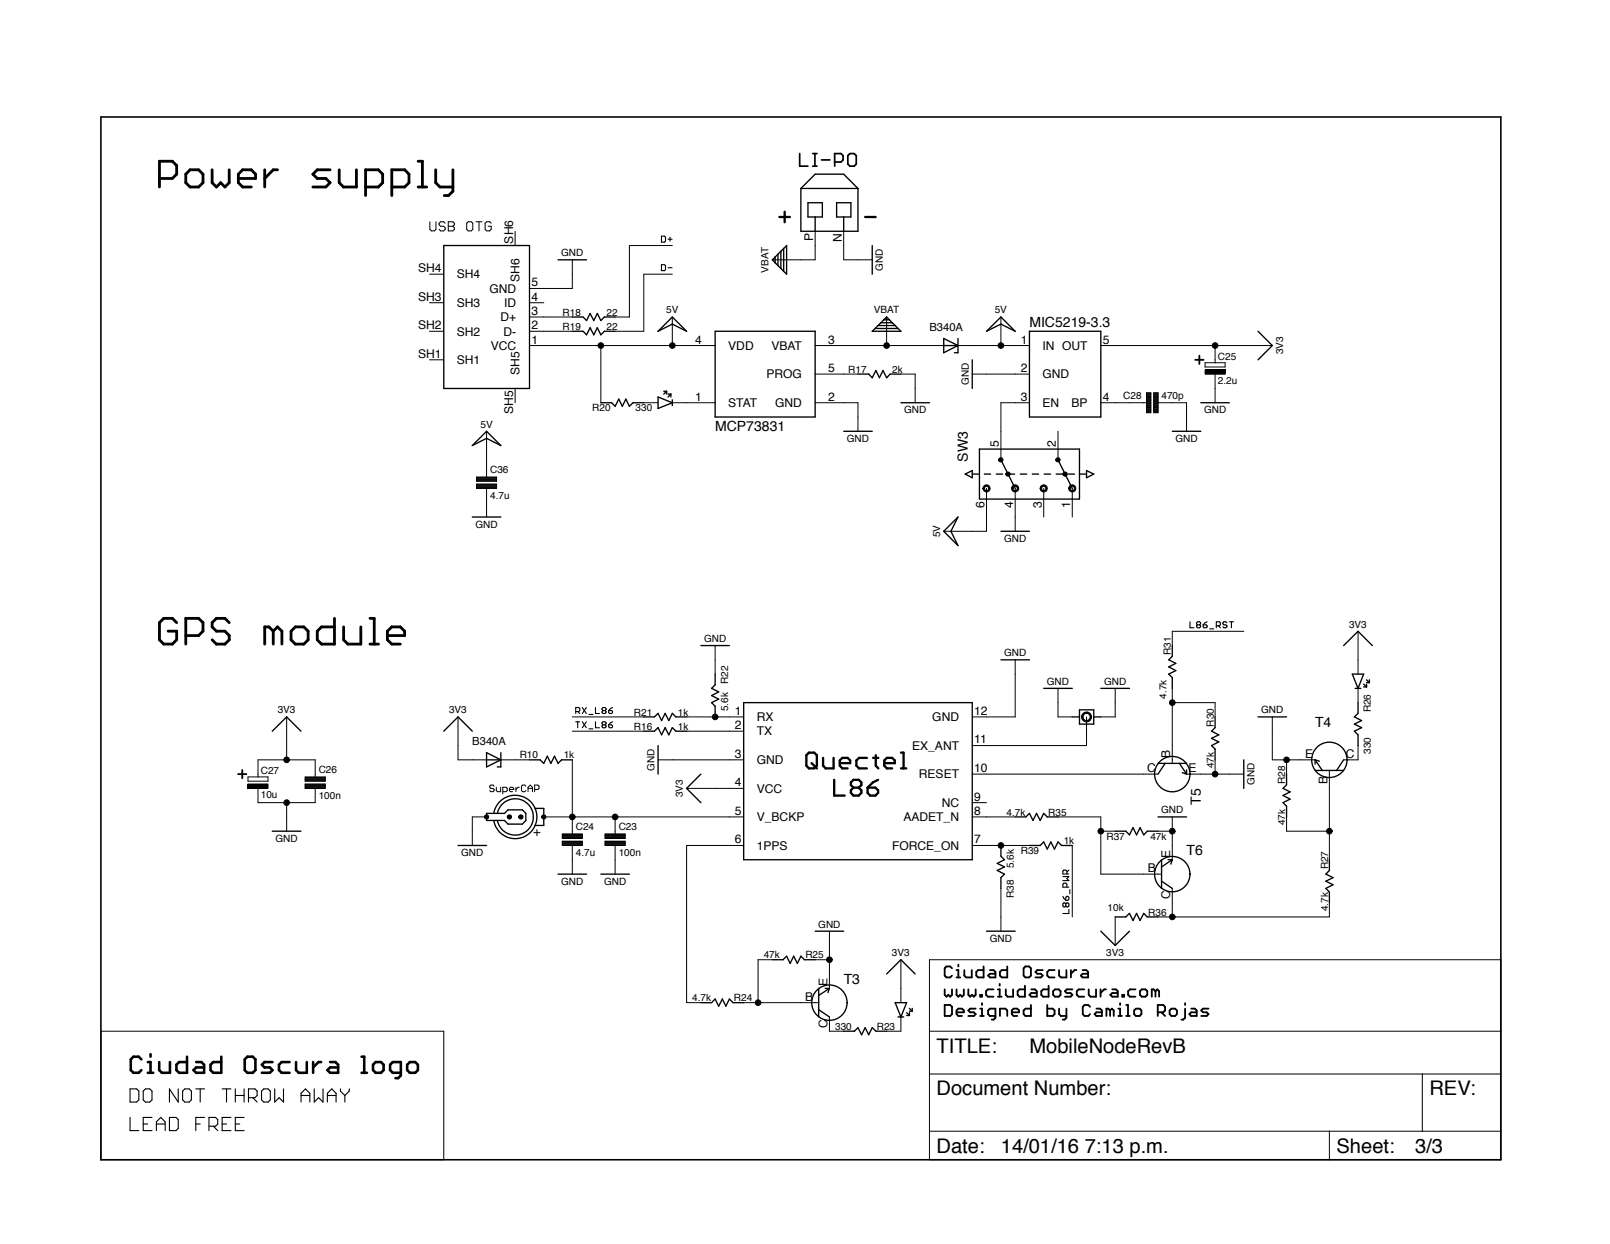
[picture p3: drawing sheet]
<svg xmlns="http://www.w3.org/2000/svg" width="279mm" height="216mm" viewBox="0 0 279 216" stroke-linecap="round" stroke-linejoin="round" font-family="sans-serif">
<g fill="none" stroke="#000" stroke-width=".19">
<path d="M114.8 41h.5l.2 .2v.7l-.2 .1h-.5zM114.8 45.9h.5l.2 .2v.7l-.2 .2h-.5zM115.9 46.5h.7M115.9 41.5h.7M116.3 41.2v.7M206.5 107.9v1.1h.7M207.8 108.4l-.1 .2 .1 .4h.4l.1-.2-.1-.4M207.8 108.4l-.1-.1 .1-.4h.4l.1 .2-.1 .3M207.8 108.4h.4M208.8 108.4h.5l.2 .4-.2 .2h-.3l-.2-.2zM209.5 107.9l-.7 .5M209.9 109.1h.7"/>
<path d="M211.1 108.6h.5l.2-.2v-.3l-.2-.2h-.5v1.1M211.4 108.6l.4 .4M212.9 108.1l-.2-.2h-.3l-.2 .2 .2 .3h.3l.2 .2-.2 .4h-.3l-.2-.2M213.4 107.9h.7M213.7 107.9v1.1M99.9 125.3h.7M99.9 123.5h.5l.2-.2v-.3l-.2-.2h-.5v1M100.3 125.3v1M100.3 123.5l.3 .3M101.1 125.3l.7 1M101.1 122.8l.7 1M101.8 125.3l-.7 1"/>
<path d="M101.8 122.8l-.7 1M102.2 126.5h.7M102.2 124h.7M103.3 122.8v1h.7M103.3 125.3v1h.7M104.7 125.8l-.2-.2 .2-.3h.3l.2 .1-.2 .4M104.7 125.8l-.2 .2 .2 .3h.3l.2-.2-.2-.3M104.7 123.3l-.2-.2 .2-.3h.3l.2 .2-.2 .3M104.7 123.3l-.2 .2 .2 .3h.3l.2-.1-.2-.4M104.7 125.8h.3M104.7 123.3h.3M105.6 125.8h.5l.2 .3-.2 .2h-.3l-.2-.2z"/>
<path d="M105.6 123.3h.5l.2 .4-.2 .1h-.3l-.2-.1zM106.3 125.3l-.7 .5M106.3 122.8l-.7 .5M184.5 155.6l.5 .7M184.5 152.1h1l-.3 .4 .3 .3h-1M185 155.7l.3-.1 .2 .1v.4l-.2 .2h-.3zM185 156.9l.2-.2 .3 .2v.3l-.2 .2-.3-.2M185 156.9l-.2-.2-.3 .2v.3l.1 .2 .4-.2M185 156.9v.3M185.2 151.7v-.5l-.2-.2h-.4l-.1 .2v.5h1M185.2 154v-.5l-.2-.2h-.4l-.1 .2v.5h1M185.5 157.8v.7h-1"/>
<path d="M185.5 151l-.3 .3M185.7 154.4v.7M22.6 189h1.1l.4 .4v1.5l-.4 .4h-1.1zM22.6 193.9v2.3h1.5M24.9 195.1h.7M25.2 189h.8l.4 .4v1.5l-.4 .4h-.8l-.3-.4v-1.5zM26.4 193.9h-1.5v2.3h1.5M27.1 196.2v-1.5l.8-.8 .8 .8v1.5M27.1 195.1h1.6M29.4 193.9h1.1l.4 .4v1.5l-.4 .4h-1.1zM30.9 189v2.3l-1.5-2.3v2.3M32.1 189h.7l.4 .4v1.5l-.4 .4h-.7l-.4-.4v-1.5z"/>
<path d="M34 189h1.5M34 195.1h.7M34.7 189v2.3M35.5 193.9h-1.5v2.3M36.3 195.5h1.1l.4-.4v-.8l-.4-.4h-1.1v2.3M37 195.5l.8 .7M38.5 189h1.6M38.5 195.1h.8M39.3 189v2.3M40.1 193.9h-1.6v2.3h1.6M40.8 189v2.3M40.8 190.1h1.6"/>
<path d="M40.8 195.1h.8M42.4 193.9h-1.6v2.3h1.6M42.4 189v2.3M43.1 190.5h1.1l.4-.4v-.7l-.4-.4h-1.1v2.3M43.9 190.5l.7 .8M45.8 189h.7l.4 .4v1.5l-.4 .4h-.7l-.4-.4v-1.5zM47.7 189v2.3l.7-.8 .8 .8v-2.3M52.2 190.1h1.6M52.2 191.3v-1.6l.8-.7 .8 .7v1.6M54.5 189v2.3l.8-.8 .8 .8v-2.3M56.8 190.1h1.5M56.8 191.3v-1.6l.8-.7 .7 .7v1.6"/>
<path d="M59.1 189v.4l.7 .7M59.8 190.1v1.2M60.6 189v.4l-.8 .7"/>
</g>
<g fill="none" stroke="#000" stroke-width=".49">
<path d="M27.7 31h2.2l.8-.8v-1.5l-.8-.7h-2.2v4.5M33 29.5h1.5l.7 .7v1.5l-.7 .8h-1.5l-.8-.8v-1.5zM36.8 29.5v2.2l.8 .8 .7-.8 .7 .8 .8-.8v-2.2M41.4 31h2.9v-.8l-.7-.7h-1.5l-.7 .7v1.5l.7 .8h1.5M45.9 29.5v3M48.2 29.5h-.8l-1.5 1.5M57.3 29.5h-2.2l-.8 .7 .8 .8h1.4l.8 .7-.8 .8h-2.2M58.9 29.5v2.2l.7 .8h2.3v-3M63.4 32.5h2.3l.7-.8v-1.5l-.7-.7h-2.3v4.4M68 32.5h2.2l.8-.8v-1.5l-.8-.7h-2.2v4.4M72.6 28h.7v4.5M72.6 32.5h1.4"/>
<path d="M75.6 29.5v2.2l.8 .8h2.2M78.6 29.5v3.7l-.8 .7h-.7M30.7 108.1l-.8-.8h-1.5l-.7 .8v2.9l.7 .8h1.5l.8-.8v-1.5h-1.5M32.2 110.3h2.3l.7-.8v-1.4l-.7-.8h-2.3v4.5M39.8 108.1l-.8-.8h-1.4l-.8 .8v.7l.8 .7h1.4l.8 .8v.7l-.8 .8h-1.4l-.8-.8M47.4 109.5l-.7-.7h-.8v3M47.4 109.5v2.3M47.4 109.5l.8-.7 .7 .7v2.3M51.2 108.8h1.5l.8 .7v1.5l-.8 .8h-1.5l-.7-.8v-1.5zM58 107.3v4.5h-2.2l-.7-.8v-1.5l.7-.7h2.2M59.6 108.8v2.2l.8 .8h2.2v-3M64.2 107.3h.7v4.5"/>
<path d="M64.2 111.8h1.5M67.2 110.3h3v-.8l-.7-.7h-1.5l-.8 .7v1.5l.8 .8h1.5"/>
</g>
<g fill="none" stroke="#000" stroke-width=".32">
<path d="M207.4 62.4h1.5M208.1 61.7v1.5M41.3 134.4h1.5M42 133.6v1.5M163.9 171.7v1l.4 .3 .3-.3 .3 .3 .3-.3v-1M163.9 174.4h1l.3 .3v1.3l-.3 .3h-1zM165.2 168l-.3-.3h-.6l-.4 .3v1.3l.4 .3h.6l.3-.3M166 169.6h.6M166 168.4h.3v1.2M166 171.7v1l.3 .3 .3-.3 .3 .3 .4-.3v-1M166 175.7h1.3v-.3l-.4-.3h-.6l-.3 .3v.6l.3 .3h.6M166.3 167.4v.3"/>
<path d="M167.3 168.4v.9l.4 .3h.9v-1.2M168 171.7v1l.4 .3 .3-.3 .3 .3 .3-.3v-1M169.3 175.1h-.9l-.4 .3 .4 .3h.6l.3 .3-.3 .3h-1M170.1 172.7h.3v.3h-.3zM170.1 175.1h.3v1.2M170.1 176.3h.6M170.4 174.1v.3M170.7 167.7v1.9h-1l-.3-.3v-.6l.3-.3h1M171.8 168.4h.6l.3 .3v.9h-.9l-.3-.3 .3-.3h.9M172.4 171.7h-1l-.3 .3v.7l.3 .3h1M172.7 176.3h-.9l-.3-.3v-.6l.3-.3h.9v1.5l-.3 .4h-.3M173.2 173h.6"/>
<path d="M173.2 171.7h.3v1.3M173.5 170.8v.3M173.5 176.3v-1.2h1l.3 .3v.9M174.5 171.7v1l.4 .3h.9v-1.3M174.8 167.7v1.9h-1l-.3-.3v-.6l.3-.3h1M175.6 175.7h1.3v-.3l-.4-.3h-.6l-.3 .3v.6l.3 .3h.6M177.9 171.1v1.9h-1l-.3-.3v-.7l.3-.3h1M178 167.7h.6l.3 .3v1.3l-.3 .3h-.6l-.4-.3v-1.3zM178.9 174.4v1.9h-.9l-.4-.3v-.6l.4-.3h.9M179 171.7h.6l.3 .3v1h-.9l-.3-.3 .3-.4h.9M181 168.4h-1l-.3 .3 .3 .3h.6l.4 .3-.4 .3h-.9M181.7 174.4v1.9h1l.3-.3v-.6l-.3-.3h-1"/>
<path d="M182 171.1v1.9h-1l-.3-.3v-.7l.3-.3h1M182.8 172l.3-.3h.6l.3 .3v.7l-.3 .3h-.6l-.3-.3zM183 168.4h-.9l-.4 .3v.6l.4 .3h.9M183.8 168.4v.9l.3 .3h1v-1.2M183.8 175.1v.9l.3 .3h1M185.1 175.1v1.5l-.4 .4h-.3M185.8 168.4v1.2M186.1 171.7h-1l-.3 .3 .3 .3h.7l.3 .4-.3 .3h-1M186.8 168.4h-.3l-.7 .6M187.9 168.4h.6l.3 .3v.9h-.9l-.3-.3 .3-.3h.9M188.2 171.7h-1l-.3 .3v.7l.3 .3h1M188.9 171.7v1l.4 .3h.9v-1.3"/>
<path d="M189.2 174.7l-.3-.3h-.7l-.3 .3v1.3l.3 .3h.7l.3-.3M190.3 175.1h.6l.3 .3v.9h-.9l-.3-.3 .3-.3h.9M191 171.7v1.3M191.9 171.7h-.3l-.6 .6M192.6 175.4l-.3-.3h-.3v1.2M192.6 175.4v.9M192.6 175.4l.4-.3 .3 .3v.9M193 171.7h.7l.3 .3v1h-1l-.3-.3 .3-.4h1M194.1 176.3h.6M194.1 175.1h.3v1.2M194.4 174.1v.3M194.8 172.7h.3v.3h-.3z"/>
<path d="M195.4 176.3h.7M195.4 174.4h.4v1.9M197 171.7h-.9l-.3 .3v.7l.3 .3h.9M197.1 175.1h.7l.3 .3v.6l-.3 .3h-.7l-.3-.3v-.6zM198.1 171.7h.7l.3 .3v.7l-.3 .3h-.7l-.3-.3v-.7zM200.5 172l-.3-.3h-.3v1.3M200.5 172v1M200.5 172l.3-.3 .4 .3v1M200.9 175.7h1l.3-.3v-.7l-.3-.3h-1v1.9M201.6 175.7l.6 .6M203 175.4l.3-.3h.6l.3 .3v.6l-.3 .3h-.6l-.3-.3zM205.7 175.1v1.5l-.4 .4h-.3"/>
<path d="M205.7 174.1v.3M206.7 175.1h.7l.3 .3v.9h-1l-.3-.3 .3-.3h1M209.7 175.1h-.9l-.3 .3 .3 .3h.6l.3 .3-.3 .3h-.9"/>
</g>
<g fill="none" stroke="#000" stroke-width=".17">
<path d="M74.6 38.5v1.3l.3 .3h.5l.3-.3v-1.3M77.3 38.7l-.3-.2h-.5l-.3 .2v.3l.3 .3h.5l.3 .2v.3l-.3 .3h-.5l-.3-.3M77.8 38.5h.8l.3 .2v.3l-.3 .3 .3 .2v.3l-.3 .3h-.8zM77.8 39.3h.8M81 38.7l.3-.2h.5l.2 .2v1.1l-.2 .3h-.5l-.3-.3zM82.6 38.5h1.1M83.1 38.5v1.6M85.2 38.7l-.2-.2h-.5l-.3 .2v1.1l.3 .3h.5l.2-.3v-.5h-.5M74.5 57.5h2.5M74.5 52.5h2.5M74.5 47.6h2.5M89.4 40.1v2.5"/>
<path d="M91.9 60h32.2M91.9 55h7.4M91.9 57.5h7.4M91.9 52.5h2.5M99.3 45.1v5h-7.4M104.3 60v9.9M116.7 55v5M116.7 42.6h-7.5v12.4h-2.5M116.7 47.6h-5v9.9h-5M141.5 40.1v5h-7.5M141.5 60h22.3M146.4 40.1v5h5"/>
<path d="M153.9 55v5M166.2 60h12.5M173.7 55v5M191 60h29.8M210.9 60v3M74.5 62.4h2.5M84.4 74.9v7.9M89.4 67.4v2.5M111.7 69.9h2.5M116.7 69.9h7.4M141.5 64.9h7.4M141.5 69.9h7.4v5"/>
<path d="M156.3 64.9h2.5v5M168.7 64.9h10M173.4 79.6a.37 .37 0 0 1 .6-.1 .37 .37 0 0 1-.2 .6 .37 .37 0 0 1-.5-.3l.4-.1 .1 .2-.5-.1zM178.7 69.9h-5v9.9M183.4 79.5a.37 .37 0 0 1 .5 .2 .37 .37 0 0 1-.2 .5 .37 .37 0 0 1-.5-.4l.4-.1 .1 .2-.5-.1zM183.6 74.9v4.9M191 69.9h8.7M199 68.2h.7v3.4h-.7zM199 71.5h.7M199 71.4h.7M199 71.3h.7M199 71.2h.7"/>
<path d="M199 71.1h.7M199 71h.7M199 70.8h.7M199 70.7h.7M199 70.6h.7M199 70.5h.7M199 70.4h.7M199 70.3h.7M199 70.1h.7M199 70h.7M199 69.8h.7M199 69.7h.7"/>
<path d="M199 69.5h.7M199 69.4h.7M199 69.3h.7M199 69.2h.7M199 69.1h.7M199 69h.7M199 68.8h.7M199 68.7h.7M199 68.6h.7M199 68.5h.7M199 68.4h.7M199 68.3h.7"/>
<path d="M200.2 69.9h5.7v5M200.2 68.2h.8v3.4h-.8zM200.2 71.5h.8M200.2 71.4h.8M200.2 71.3h.8M200.2 71.2h.8M200.2 71.1h.8M200.2 71h.8M200.2 70.8h.8M200.2 70.7h.8M200.2 70.6h.8M200.2 70.5h.8"/>
<path d="M200.2 70.4h.8M200.2 70.3h.8M200.2 70.1h.8M200.2 70h.8M200.2 69.8h.8M200.2 69.7h.8M200.2 69.5h.8M200.2 69.4h.8M200.2 69.3h.8M200.2 69.2h.8M200.2 69.1h.8M200.2 69h.8"/>
<path d="M200.2 68.8h.8M200.2 68.7h.8M200.2 68.6h.8M200.2 68.5h.8M200.2 68.4h.8M200.2 68.3h.8M209.1 64.2h3.5v.7h-3.5zM209.1 63h3.5v.7h-3.5zM210.9 64.9v5M82.7 84h3.5v.8h-3.5zM82.7 82.8h3.5v.7h-3.5zM82.7 84.6h3.5"/>
<path d="M82.7 84.5h3.5M82.7 84.4h3.5M82.7 84.3h3.5M82.7 84.2h3.5M82.7 83.5h3.5M82.7 83.4h3.5M82.7 83.2h3.5M82.7 83.1h3.5M82.7 83h3.5M82.7 82.9h3.5M84.4 84.8v4.9M170.8 84.3a.62 .62 0 0 1 .9 .2 .62 .62 0 0 1-.4 .9 .62 .62 0 0 1-.7-.6h.2a.38 .38 0 0 1 .6-.4 .38 .38 0 0 1 .1 .7 .38 .38 0 0 1-.6-.2l-.1-.1h-.2z"/>
<path d="M171.2 84.8v7.4h-7.4M174.7 82a.37 .37 0 0 1 .6 .1 .37 .37 0 0 1-.3 .5 .37 .37 0 0 1-.4-.3l.3-.1 .1 .1h-.4zM175.7 84.3a.62 .62 0 0 1 1 .2 .62 .62 0 0 1-.4 .9 .62 .62 0 0 1-.8-.6h.3a.38 .38 0 0 1 .5-.4 .38 .38 0 0 1 .1 .7 .38 .38 0 0 1-.6-.2v-.1h-.3zM176.2 84.8v7.4M180.7 84.3a.62 .62 0 0 1 1 .1 .62 .62 0 0 1-.4 1 .62 .62 0 0 1-.8-.6h.2a.37 .37 0 0 1 .5-.4 .37 .37 0 0 1 .2 .6 .37 .37 0 0 1-.6-.1l-.1-.1h-.2zM181.1 84.8v4.9M184.5 82.1a.37 .37 0 0 1 .6-.1 .37 .37 0 0 1-.1 .6 .37 .37 0 0 1-.5-.3l.4-.1 .1 .1h-.5zM185.6 84.3a.62 .62 0 0 1 1 .1 .62 .62 0 0 1-.3 1 .62 .62 0 0 1-.8-.6h.2a.37 .37 0 0 1 .5-.3 .37 .37 0 0 1 .1 .6 .37 .37 0 0 1-.6-.2v-.1h-.2zM186.1 84.8v4.9M124.1 112v5M176.2 114.5v9.9h-7.5M183.6 119.5v4.9h2.5"/>
<path d="M193.5 119.5v4.9h-2.5M203.4 119.5v13M215.8 109.6h-12.4v2.4M235.7 109.6v7.4M235.7 119.5v2.4M43 136.1h3.5v.7h-3.5zM43 134.8h3.5v.8h-3.5zM44.8 134.8v-2.9h9.9v2.9M44.8 136.8v2.5h9.9v-2.5M49.7 124.4v7.5M49.7 139.3v5M53 136.1h3.4v.7h-3.4z"/>
<path d="M53 134.8h3.4v.8h-3.4zM53 136.7h3.4M53 136.6h3.4M53 136.5h3.4M53 136.3h3.4M53 136.2h3.4M53 135.5h3.4M53 135.4h3.4M53 135.3h3.4M53 135.2h3.4M53 135.1h3.4M53 134.9h3.4"/>
<path d="M79.5 124.4v7.5h4.9M85.8 136.4l-.2-.1h-.4l-.2 .1 .2 .4h.4l.2 .2-.2 .4h-.4l-.2-.2M86.1 136.6v.6l.2 .2h.6v-.8M86.9 131.9h5M87.3 137.4h.5l.2-.2v-.4l-.2-.2h-.5v1.2M88.4 137h.8l-.2-.4h-.4l-.2 .2v.4l.2 .2h.4M89.5 136.6v.8M90.1 136.6h-.2l-.4 .4M91.3 136.4l-.2-.1h-.4l-.2 .1v.8l.2 .2h.4l.2-.2M91.6 136.8h.8M91.6 137.4v-.8l.4-.3 .4 .3v.8M92.8 137h.6l.1-.2v-.4l-.1-.1h-.6v1.1"/>
<path d="M99.3 124.4h12.4M99.3 126.9h12.4M99.3 131.9v12.9M114.2 131.9h14.9M119.2 124.4h9.9M119.2 126.9h9.9M119.2 136.8h9.9M168.7 139.3h2.5M168.7 134.4h32.3M187.9 123.9a.87 .87 0 0 1 1.4 .1 .87 .87 0 0 1-.5 1.3 .87 .87 0 0 1-1.1-.9h.2a.62 .62 0 0 1 .9-.6 .62 .62 0 0 1 .2 1 .62 .62 0 0 1-1-.2l-.1-.2h-.2zM188.6 124.4v5h-19.9M203.4 121.9h7.5v2.5"/>
<path d="M205.9 134.4h9.9M210.9 131.9v2.5M220.8 124.4v7.5h7.4M223.3 131.9v2.5M230.7 133.7v15.5M235.7 129.4v2.5h-2.5M84.1 141.6a.37 .37 0 0 1 .6-.1 .37 .37 0 0 1-.1 .6 .37 .37 0 0 1-.5-.3l.3-.1 .2 .1-.2 .1-.3-.1zM84.4 141.8h-2.4v4.9M88.1 141.6a.37 .37 0 0 1 .6-.1 .37 .37 0 0 1-.1 .6 .37 .37 0 0 1-.6-.3l.4-.1 .1 .1h-.5zM90.1 141.6a.37 .37 0 0 1 .6-.1 .37 .37 0 0 1-.2 .6 .37 .37 0 0 1-.5-.3l.4-.1 .1 .1-.1 .1-.4-.1zM92.7 144.5h1M93.2 144v1"/>
<path d="M94 141.6a.37 .37 0 0 1 .7 0 .37 .37 0 0 1-.2 .6 .37 .37 0 0 1-.5-.4l.4-.1 .1 .1h-.5zM94.4 141.8h34.7M97.6 146h3.5v.7h-3.5zM97.6 146.6h3.5M97.6 146.5h3.5M97.6 146.4h3.5M97.6 146.3h3.5M97.6 146.2h3.5M97.6 146.1h3.5M97.6 144.8h3.5v.7h-3.5zM97.6 145.5h3.5M97.6 145.4h3.5"/>
<path d="M97.6 145.2h3.5M97.6 145.1h3.5M97.6 145h3.5M97.6 144.9h3.5M99.3 146.7v5M105 146h3.5v.7h-3.5zM105 144.8h3.5v.7h-3.5zM105 146.6h3.5M105 146.5h3.5M105 146.4h3.5M105 146.3h3.5M105 146.2h3.5"/>
<path d="M105 146.1h3.5M105 145.5h3.5M105 145.4h3.5M105 145.2h3.5M105 145.1h3.5M105 145h3.5M105 144.9h3.5M106.7 141.8v3M106.7 146.7v5M129.1 146.7h-9.9v27.3h2.4M168.7 141.8h7.5M168.7 146.7h10"/>
<path d="M173.7 154.2v7.4M183.6 141.8h7.4v9.9h10.6M186.1 146.7v12.4M191 144.3h2.5M193.5 159.1v5M201 144.3h2.4M203.4 141.8v7.4M203.4 154.2v4.9M223.3 141.8v2.5h7.4M230.7 156.7v2.4h-29.7M17.5 179h59.5v22.3h-59.5zM129.1 174h13"/>
<path d="M134 166.6h-2.4v7.4M141.5 166.6h2.4M143.9 176.5v2.5h2.5M143.9 161.6v9.9M156.3 176.5v2.5h-2.4M156.3 166.6v7.4M161.3 179h99.2M161.3 166.6h99.2v34.7h-99.2zM161.3 186.4h99.2M161.3 196.3h99.2M230.7 196.3v5M246.8 186.4v9.9"/>
<circle cx="104.3" cy="60" r=".49"/>
<circle cx="116.7" cy="60" r=".49"/>
<circle cx="153.9" cy="60" r=".49"/>
<circle cx="173.7" cy="60" r=".49"/>
<circle cx="210.9" cy="60" r=".49"/>
<circle cx="49.7" cy="139.3" r=".49"/>
<circle cx="49.7" cy="131.9" r=".49"/>
<circle cx="124.1" cy="124.4" r=".49"/>
<circle cx="203.4" cy="121.9" r=".49"/>
<circle cx="210.9" cy="134.4" r=".49"/>
<circle cx="223.3" cy="131.9" r=".49"/>
<circle cx="99.3" cy="141.8" r=".49"/>
<circle cx="106.7" cy="141.8" r=".49"/>
<circle cx="173.7" cy="146.7" r=".49"/>
<circle cx="191" cy="144.3" r=".49"/>
<circle cx="203.4" cy="144.3" r=".49"/>
<circle cx="203.4" cy="159.1" r=".49"/>
<circle cx="230.7" cy="144.3" r=".49"/>
<circle cx="131.6" cy="174" r=".49"/>
<circle cx="143.9" cy="166.6" r=".49"/>
</g>
<path d="M17.5 20.3h243v181h-243z" fill="none" stroke="#000" stroke-width=".28"/>
<g fill="none" stroke="#000" stroke-width=".23">
<path d="M139 32.7l2.5-2.5h4.9l2.5 2.5M139 32.7v7.4h9.9v-7.4M139 32.7h9.9M140.2 35.2h2.5v2.5h-2.5zM141.5 37.7v2.4M145.2 35.2h2.5v2.5h-2.5zM146.4 37.7v2.4M77 42.6h14.9v24.8h-14.9zM96.8 45.1h5M99.3 57.5h1.9l.6 .6 .6-1.2 .6 1.2 .7-1.2 .6 1.2 .6-.6h1.8M99.3 55h1.9l.6 .6 .6-1.2 .6 1.2 .7-1.2 .6 1.2 .6-.6h1.8M114.2 57.5l2.5-2.5 2.5 2.5-2.5-1.3z"/>
<path d="M124.1 57.5h17.4v14.9h-17.4zM134 45.1l2.5-2.5v5zM134.5 44.6v1M135 44.1v2M135.5 43.6v3M136 43.1v4M151.4 42.6v5M151.9 57l-.5 .5h4.9l-.5-.5M151.9 57h3.9M152.4 56.5l-.5 .5M152.4 56.5h2.9M152.9 56l-.5 .5"/>
<path d="M152.9 56h1.9M153.4 55.5l.5-.5 .5 .5M153.4 55.5l-.5 .5M153.4 55.5h1M154.4 55.5l.4 .5M154.8 56l.5 .5M155.3 56.5l.5 .5M163.8 58.7l2.4 1.3-2.4 1.2zM163.8 60h2.4M166.2 58.7v2.5h-.6M171.2 57.5l2.5-2.5 2.5 2.5-2.5-1.3zM178.7 57.5h12.3v14.9h-12.3z"/>
<path d="M218.3 57.5l2.5 2.5-2.5 2.4M82 77.3l2.4-2.4 2.5 2.4-2.5-1.2zM104.3 69.9h1.8l.6 .6 .7-1.2 .6 1.2 .6-1.2 .6 1.2 .7-.6h1.8M114.2 68.9l2.5 1-2.5 1zM115.2 67.9h.5M115.7 67.9l-.5 .5M115.7 67.9v.5M115.9 68.4h.5M116.4 68.4l-.5 .5M116.4 68.4v.5M116.7 69.4v1M146.4 74.9h5"/>
<path d="M148.9 64.9h1.9l.6 .7 .6-1.3 .6 1.3 .6-1.3 .7 1.3 .6-.7h1.8M156.3 69.9h5M168.7 62.4v5M170 77.9h17.3v8.7h-17.3zM173.7 79.8l2.5 5M183.6 79.8l2.5 5M203.4 74.9h5M208.4 69.9h4.9M82 89.7h4.9M163.8 92.2l2.4-2.5-1.2 2.5 1.2 2.5zM167.5 82.3l1.2-.6v1.2zM168.7 82.3h1.1"/>
<path d="M170.8 82.3h1.1M172.9 82.3h1.1M173.7 92.2h5M175 82.3h1.1M177.1 82.3h1.1M179.1 82.3h1.1M181.2 82.3h1.1M183.3 82.3h1.1M185.4 82.3h1.1M187.5 82.3h1.1M188.6 81.7l1.2 .6-1.2 .6zM121.6 112h5"/>
<path d="M124.1 117v1.9l-.6 .6 1.2 .6-1.2 .6 1.2 .6-1.2 .6 .6 .7v1.8M173.7 114.5h5M181.1 119.5h5M191 119.5h5M203.4 112v1.9l-.6 .6 1.3 .6-1.3 .6 1.3 .7-1.3 .6 .6 .6v1.9M233.2 112l2.5-2.4 2.5 2.4M234.7 117h1.9l-.9 2.5zM235.2 119.5h1M236.6 118.7l.6 .5M236.6 119.2h.6M237.2 118l.4 .5M237.2 118.5h.4"/>
<path d="M237.2 118.7v.5M237.6 118v.5M47.2 126.9l2.5-2.5 2.5 2.5M77 126.9l2.5-2.5 2.5 2.5M84.4 130.6l2.5 1.3-2.5 1.2zM84.4 131.9h2.5M86.9 130.6v2.5h-.6M91.9 131.9h1.8l.7 .6 .6-1.3 .6 1.3 .6-1.3 .6 1.3 .7-.6h1.8M111.7 126.9h1.9l.6-.6 .6 1.2 .6-1.2 .7 1.2 .6-1.2 .6 .6h1.9M111.7 124.4h1.9l.6-.6 .6 1.3 .6-1.3 .7 1.3 .6-1.3 .6 .6h1.9M114.2 129.4v5M121.6 134.4l-2.4 2.4 2.4 2.5"/>
<path d="M129.1 121.9h39.6v27.3h-39.6zM186.1 124.4h1.2M187.3 123.2h2.5v2.5h-2.5zM189.8 124.4h1.2M201 132.5h4.9M202.2 132.5l-1.2 1.9M204.7 132.5l1.2 1.9M205.2 134.1l.7 .3M205.9 133.6v.8M210.9 124.4v1.9l-.6 .6 1.2 .6-1.2 .6 1.2 .7-1.2 .6 .6 .6v1.9M215.8 131.9v4.9M218.3 124.4h5"/>
<path d="M223.3 134.4v1.8l-.6 .6 1.2 .6-1.2 .7 1.2 .6-1.2 .6 .6 .6v1.9M228.2 133.7h5M228.2 131.9l1.3 1.8M228.2 131.9l.8 .2M228.2 131.9v.7M233.2 131.9l-1.3 1.8M235.7 121.9v1.9l-.7 .6 1.3 .7-1.3 .6 1.3 .6-1.3 .6 .7 .6v1.9M47.2 144.3h5M79.5 146.7h4.9M84.4 141.2h3.2l.6-.6h2.4l.7 .6v1.2l-.7 .6h-2.4l-.6-.6h-3.2zM85.7 141.2a3.8 3.8 0 0 1 5.8-2.6 3.8 3.8 0 0 1 0 6.3 3.8 3.8 0 0 1-5.8-2.5M86.3 141.2a3.2 3.2 0 0 1 4.9-2 3.2 3.2 0 0 1 0 5.2 3.2 3.2 0 0 1-4.9-2"/>
<path d="M92.9 140.3h1.5v3h-1.5M96.8 151.7h5M104.3 151.7h4.9M173.7 146.7v1.9l.6 .6-1.2 .6 1.2 .7-1.2 .6 1.2 .6-.6 .6v1.9M176.2 141.8h1.8l.7-.6 .6 1.2 .6-1.2 .6 1.2 .6-1.2 .6 .6h1.9M178.7 146.7h1.8l.6-.6 .6 1.3 .7-1.3 .6 1.3 .6-1.3 .6 .6h1.9M193.5 144.3h1.9l.6 .6 .6-1.3 .6 1.3 .7-1.3 .6 1.3 .6-.6h1.9M193.5 159.1h1.9l.6-.6 .6 1.3 .6-1.3 .7 1.3 .6-1.3 .6 .6h1.9M201 141.8h4.9M201.6 149.2v5M201.6 152.9l1.8 1.3M202.7 149.2h.7"/>
<path d="M203.4 149.2l-1.8 1.3M203.4 149.2l-.2 .8M230.7 149.2v1.9l-.6 .6 1.2 .6-1.2 .6 1.2 .6-1.2 .7 .6 .6v1.9M121.6 174h1.9l.6-.6 .6 1.2 .7-1.2 .6 1.2 .6-1.2 .6 .6h1.9M134 166.6h1.9l.6-.6 .6 1.2 .6-1.2 .7 1.2 .6-1.2 .6 .6h1.9M141.5 161.6h4.9M142.1 171.5v5M142.1 175.2l1.8 1.3M143.2 171.5h.7M143.9 171.5l-1.8 1.3M143.9 171.5l-.2 .8M146.4 179h1.9l.6-.6 .6 1.2 .6-1.2 .7 1.2 .6-1.2 .6 .6h1.9"/>
<path d="M153.9 169l2.4-2.4 2.5 2.4M155.3 174h2l-1 2.5zM155.8 176.5h1M157.3 175.8l.5 .4M157.3 176.2h.5M157.8 175l.5 .5M157.8 175.5h.5M157.8 175.8v.4M158.3 175v.5M171.2 161.6h5M191 161.6l2.5 2.5 2.5-2.5"/>
<circle cx="203.4" cy="134.4" r="3.1"/>
<circle cx="230.7" cy="131.9" r="3.1"/>
<circle cx="203.4" cy="151.7" r="3.1"/>
<circle cx="143.9" cy="174" r="3.1"/>
</g>
<g fill="#000">
<path d="M173.4 79.6a.37 .37 0 0 1 .6-.1 .37 .37 0 0 1-.2 .6 .37 .37 0 0 1-.5-.3l.4-.1 .1 .2-.5-.1z" fill-rule="evenodd"/>
<path d="M183.3 79.6a.38 .38 0 0 1 .6 0 .38 .38 0 0 1-.2 .6 .38 .38 0 0 1-.5-.4l.4-.1 .1 .1-.1 .1-.4-.1z" fill-rule="evenodd"/>
<path d="M170.8 84.3a.62 .62 0 0 1 .9 .2 .62 .62 0 0 1-.4 .9 .62 .62 0 0 1-.7-.6h.2a.38 .38 0 0 1 .6-.4 .38 .38 0 0 1 .1 .7 .38 .38 0 0 1-.6-.2l-.1-.1h-.2z" fill-rule="evenodd"/>
<path d="M174.6 82.1a.37 .37 0 0 1 .6-.1 .37 .37 0 0 1-.1 .6 .37 .37 0 0 1-.5-.3l.3-.2 .1 .2-.1 .1-.3-.1z" fill-rule="evenodd"/>
<path d="M175.7 84.3a.62 .62 0 0 1 1 .2 .62 .62 0 0 1-.4 .9 .62 .62 0 0 1-.8-.6h.3a.38 .38 0 0 1 .5-.4 .38 .38 0 0 1 .1 .7 .38 .38 0 0 1-.6-.2v-.1h-.3z" fill-rule="evenodd"/>
<path d="M180.7 84.3a.62 .62 0 0 1 1 .1 .62 .62 0 0 1-.4 1 .62 .62 0 0 1-.8-.6h.2a.37 .37 0 0 1 .5-.4 .37 .37 0 0 1 .2 .6 .37 .37 0 0 1-.6-.1l-.1-.1h-.2z" fill-rule="evenodd"/>
<path d="M184.5 82.1a.37 .37 0 0 1 .6-.1 .37 .37 0 0 1-.1 .6 .37 .37 0 0 1-.5-.3l.3-.2 .2 .2h-.5z" fill-rule="evenodd"/>
<path d="M185.6 84.3a.62 .62 0 0 1 1 .1 .62 .62 0 0 1-.4 1 .62 .62 0 0 1-.7-.6h.2a.37 .37 0 0 1 .5-.4 .37 .37 0 0 1 .1 .6 .37 .37 0 0 1-.6-.1v-.1h-.2z" fill-rule="evenodd"/>
<path d="M187.9 123.9a.87 .87 0 0 1 1.4 0 .87 .87 0 0 1-.5 1.4 .87 .87 0 0 1-1.1-.9h.2a.62 .62 0 0 1 .9-.6 .62 .62 0 0 1 .2 1 .62 .62 0 0 1-1-.2l-.1-.2h-.2z" fill-rule="evenodd"/>
<path d="M84.1 141.6a.37 .37 0 0 1 .6-.1 .37 .37 0 0 1-.1 .6 .37 .37 0 0 1-.5-.3l.3-.2 .2 .2-.2 .1-.3-.1z" fill-rule="evenodd"/>
<path d="M88.1 141.6a.37 .37 0 0 1 .6-.1 .37 .37 0 0 1-.2 .6 .37 .37 0 0 1-.5-.3l.4-.2 .1 .2h-.5z" fill-rule="evenodd"/>
<path d="M90.1 141.6a.37 .37 0 0 1 .6-.1 .37 .37 0 0 1-.2 .6 .37 .37 0 0 1-.5-.3l.4-.2 .1 .2-.1 .1-.4-.1z" fill-rule="evenodd"/>
<path d="M94 141.6a.37 .37 0 0 1 .6 0 .37 .37 0 0 1-.1 .5 .37 .37 0 0 1-.5-.3l.4-.2 .1 .2-.1 .1-.4-.1z" fill-rule="evenodd"/>
</g>
<g fill="none" stroke="#000" stroke-width=".4">
<path d="M135.3 37.7h1.8M136.2 36.8v1.8M150.1 37.7h1.9M140.4 130.6h.9l.5 .5v1.8l-.5 .5h-.9l-.5-.5v-1.8zM140.8 132.4l1 1M142.8 131.5v1.4l.5 .5h1.4v-1.9M144.8 135.3v2.8h1.8M145.7 132.4h1.8v-.4l-.4-.5h-.9l-.5 .5v.9l.5 .5h.9M148.1 136.7l-.4 .5v.4l.4 .5h.9l.5-.5v-.4l-.5-.5M148.1 136.7l-.4-.4v-.5l.4-.5h.9l.5 .5v.5l-.5 .4M148.1 136.7h.9M150.4 131.5h-1.3l-.5 .5v.9l.5 .5h1.3"/>
<path d="M150.6 136.7h1.3l.5 .5v.4l-.5 .5h-.9l-.4-.5zM151.5 131.5h.9M152 131.1v1.8l.4 .5M152.4 135.3l-.9 .5-.9 .9M153.5 132.4h1.8v-.4l-.5-.5h-.9l-.4 .5v.9l.4 .5h.9M156.4 130.6h.4v2.8M156.4 133.4h.9"/>
</g>
<g fill="#000">
<path d="M209.1 64.2h3.5v.7h-3.5zM43 136.1h3.5v.7h-3.5z"/>
<circle cx="104.3" cy="60" r=".49"/>
<circle cx="116.7" cy="60" r=".49"/>
<circle cx="153.9" cy="60" r=".49"/>
<circle cx="173.7" cy="60" r=".49"/>
<circle cx="210.9" cy="60" r=".49"/>
<circle cx="49.7" cy="139.3" r=".49"/>
<circle cx="49.7" cy="131.9" r=".49"/>
<circle cx="124.1" cy="124.4" r=".49"/>
<circle cx="203.4" cy="121.9" r=".49"/>
<circle cx="210.9" cy="134.3" r=".49"/>
<circle cx="223.3" cy="131.9" r=".49"/>
<circle cx="99.3" cy="141.8" r=".49"/>
<circle cx="106.7" cy="141.8" r=".49"/>
<circle cx="173.7" cy="146.7" r=".49"/>
<circle cx="191" cy="144.3" r=".49"/>
<circle cx="203.4" cy="159.1" r=".49"/>
<circle cx="203.4" cy="144.3" r=".49"/>
<circle cx="230.7" cy="144.3" r=".49"/>
<circle cx="131.6" cy="174" r=".49"/>
<circle cx="143.9" cy="166.6" r=".49"/>
</g>
<path d="M138.8 26.7v2.1h1.4M141 28.8h.8M141 26.7h.8M141.4 26.7v2.1M142.6 27.8h1.4M144.8 28.1h1.1l.4-.3v-.8l-.4-.3h-1.1v2.1M147.5 26.7h.7l.4 .3v1.5l-.4 .3h-.7l-.4-.3v-1.5z" fill="none" stroke="#000" stroke-width=".3"/>
<g fill="none" stroke="#000" stroke-width=".44">
<path d="M24.5 183.9l-.4-.5h-.9l-.5 .5v1.8l.5 .5h.9l.4-.5M25.7 186.2h.9M25.7 184.3h.4v1.9M26.1 182.9v.5M27.6 184.3v1.4l.5 .5h1.4v-1.9M32.5 183.4v2.8h-1.4l-.5-.5v-.9l.5-.5h1.4M34 184.3h1l.4 .5v1.4h-1.4l-.4-.5 .4-.4h1.4M38.4 183.4v2.8h-1.4l-.5-.5v-.9l.5-.5h1.4M42.9 183.4h1l.4 .5v1.8l-.4 .5h-1l-.4-.5v-1.8zM47.3 184.3h-1.4l-.4 .5 .4 .5h.9l.5 .4-.5 .5h-1.3M50.3 184.3h-1.4l-.5 .5v.9l.5 .5h1.4M51.4 184.3v1.4l.4 .5h1.4v-1.9"/>
<path d="M54.3 184.3v1.9M55.7 184.3h-.4l-1 1M57.3 184.3h.9l.5 .5v1.4h-1.4l-.5-.5 .5-.4h1.4M62.7 183.4h.5v2.8M62.7 186.2h1M64.7 184.8l.5-.5h.9l.5 .5v.9l-.5 .5h-.9l-.5-.5zM69.6 186.2h-1.4l-.5-.5v-.9l.5-.5h1.4v2.4l-.5 .4h-.5M70.7 184.8l.4-.5h1l.4 .5v.9l-.4 .5h-1l-.4-.5z"/>
</g>
<g font-size="3.5">
<text x="162.5" y="182.7">TITLE:</text>
<text x="178.6" y="182.7">MobileNodeRevB</text>
<text x="162.5" y="190.1">Document Number:</text>
<text x="248.1" y="190.1">REV:</text>
<text x="162.5" y="200">Date:</text>
<text x="173.7" y="200">14/01/16 7:13 p.m.</text>
<text x="231.9" y="200">Sheet:</text>
<text x="245.6" y="200">3/3</text>
</g>
<g font-size="2.4">
<text x="178.6" y="56.7">MIC5219-3.3</text>
<text x="124.1" y="74.8">MCP73831</text>
<text x="168" y="80.1" transform="rotate(-90 168 80.1)">SW3</text>
<text x="228.2" y="126.2">T4</text>
<text x="208.4" y="139.7" transform="rotate(-90 208.4 139.7)">T5</text>
<text x="205.9" y="148.5">T6</text>
<text x="146.4" y="170.8">T3</text>
</g>
<g font-size="2.1">
<text x="141.1" y="41.9" transform="rotate(-90 141.1 41.9)">P</text>
<text x="146.1" y="42" transform="rotate(-90 146.1 42)">N</text>
<text x="72.6" y="47.2">SH4</text>
<text x="89" y="42.3" transform="rotate(-90 89 42.3)">SH6</text>
<text x="72.6" y="52.2">SH3</text>
<text x="79.3" y="53.3">SH3</text>
<text x="79.3" y="48.3">SH4</text>
<text x="84.9" y="50.8">GND</text>
<text x="87.5" y="53.3">ID</text>
<text x="90.1" y="49" transform="rotate(-90 90.1 49)">SH6</text>
<text x="92.2" y="52.2">4</text>
<text x="92.2" y="49.7">5</text>
<text x="72.6" y="57.1">SH2</text>
<text x="79.3" y="58.2">SH2</text>
<text x="86.9" y="55.7">D+</text>
<text x="87.4" y="58.2">D-</text>
<text x="92.2" y="54.7">3</text>
<text x="92.2" y="57.1">2</text>
<text x="92.2" y="59.6">1</text>
<text x="120.7" y="59.6">4</text>
<text x="143.7" y="59.6">3</text>
<text x="177.1" y="59.6">1</text>
<text x="191.4" y="59.6">5</text>
<text x="72.6" y="62.1">SH1</text>
<text x="79.3" y="63.2">SH1</text>
<text x="85.2" y="60.7">VCC</text>
<text x="90.1" y="65.1" transform="rotate(-90 90.1 65.1)">SH5</text>
<text x="126.4" y="60.7">VDD</text>
<text x="133" y="65.7">PROG</text>
<text x="133.9" y="60.7">VBAT</text>
<text x="143.7" y="64.6">5</text>
<text x="177.1" y="64.6">2</text>
<text x="180.9" y="60.7">IN OUT</text>
<text x="180.9" y="65.7">GND</text>
<text x="89" y="71.8" transform="rotate(-90 89 71.8)">SH5</text>
<text x="120.7" y="69.5">1</text>
<text x="126.4" y="70.6">STAT</text>
<text x="134.5" y="70.6">GND</text>
<text x="143.7" y="69.5">2</text>
<text x="177.1" y="69.5">3</text>
<text x="180.9" y="70.6">EN</text>
<text x="186" y="70.6">BP</text>
<text x="191.4" y="69.5">4</text>
<text x="173.3" y="77.5" transform="rotate(-90 173.3 77.5)">5</text>
<text x="183.3" y="77.5" transform="rotate(-90 183.3 77.5)">2</text>
<text x="170.9" y="88.2" transform="rotate(-90 170.9 88.2)">6</text>
<text x="175.8" y="88.2" transform="rotate(-90 175.8 88.2)">4</text>
<text x="180.8" y="88.2" transform="rotate(-90 180.8 88.2)">3</text>
<text x="185.7" y="88.2" transform="rotate(-90 185.7 88.2)">1</text>
<text x="127.6" y="124.1">1</text>
<text x="131.3" y="125.2">RX</text>
<text x="161.8" y="125.2">GND</text>
<text x="169.1" y="124.1">12</text>
<text x="127.6" y="126.6">2</text>
<text x="127.6" y="131.5">3</text>
<text x="131.3" y="127.6">TX</text>
<text x="158.3" y="130.1">EX_ANT</text>
<text x="169.1" y="129">11</text>
<text x="203.1" y="131.5" transform="rotate(-90 203.1 131.5)">B</text>
<text x="226.5" y="131.5">E</text>
<text x="233.5" y="131.5">C</text>
<text x="127.6" y="136.5">4</text>
<text x="131.3" y="132.6">GND</text>
<text x="131.3" y="137.6">VCC</text>
<text x="159.5" y="135.1">RESET</text>
<text x="169.1" y="134">10</text>
<text x="199.1" y="134">C</text>
<text x="206.3" y="134">E</text>
<text x="230.4" y="136.1" transform="rotate(-90 230.4 136.1)">B</text>
<text x="127.6" y="141.4">5</text>
<text x="131.3" y="142.5">V_BCKP</text>
<text x="156.8" y="142.5">AADET_N</text>
<text x="163.4" y="140">NC</text>
<text x="169.1" y="141.4">8</text>
<text x="169.1" y="139">9</text>
<text x="127.6" y="146.4">6</text>
<text x="131.3" y="147.5">1PPS</text>
<text x="154.8" y="147.5">FORCE_ON</text>
<text x="169.1" y="146.4">7</text>
<text x="203.1" y="148.9" transform="rotate(-90 203.1 148.9)">E</text>
<text x="199.2" y="151.3">B</text>
<text x="203.1" y="156" transform="rotate(-90 203.1 156)">C</text>
<text x="139.7" y="173.7">B</text>
<text x="143.6" y="171.2" transform="rotate(-90 143.6 171.2)">E</text>
<text x="143.6" y="178.3" transform="rotate(-90 143.6 178.3)">C</text>
</g>
<g font-size="1.9">
<text x="161.3" y="57.5">B340A</text>
<text x="82" y="129.4">B340A</text>
</g>
<g font-size="1.7">
<text x="97.4" y="44.5">GND</text>
<text x="133.4" y="47.3" transform="rotate(-90 133.4 47.3)">VBAT</text>
<text x="153.2" y="47" transform="rotate(-90 153.2 47)">GND</text>
<text x="97.6" y="54.8">R18</text>
<text x="97.6" y="57.3">R19</text>
<text x="105.3" y="54.8">22</text>
<text x="105.3" y="57.3">22</text>
<text x="115.6" y="54.4">5V</text>
<text x="151.7" y="54.4">VBAT</text>
<text x="172.6" y="54.4">5V</text>
<text x="147.2" y="64.7">R17</text>
<text x="154.8" y="64.7">2k</text>
<text x="211.4" y="62.4">C25</text>
<text x="222.7" y="61.5" transform="rotate(-90 222.7 61.5)">3V3</text>
<text x="102.8" y="71.4">R20</text>
<text x="110.3" y="71.4">330</text>
<text x="156.9" y="71.7">GND</text>
<text x="168.1" y="66.9" transform="rotate(-90 168.1 66.9)">GND</text>
<text x="194.9" y="69.3">C28</text>
<text x="201.6" y="69.3">470p</text>
<text x="208.9" y="71.7">GND</text>
<text x="211.4" y="66.7">2.2u</text>
<text x="83.4" y="74.2">5V</text>
<text x="147" y="76.7">GND</text>
<text x="204" y="76.7">GND</text>
<text x="85.1" y="82.2">C36</text>
<text x="85.1" y="86.6">4.7u</text>
<text x="82.5" y="91.6">GND</text>
<text x="163.1" y="93.3" transform="rotate(-90 163.1 93.3)">5V</text>
<text x="174.2" y="94">GND</text>
<text x="122.2" y="111.4">GND</text>
<text x="174.2" y="113.9">GND</text>
<text x="203.2" y="113.7" transform="rotate(-90 203.2 113.7)">R31</text>
<text x="234.1" y="108.9">3V3</text>
<text x="126.3" y="118.7" transform="rotate(-90 126.3 118.7)">R22</text>
<text x="181.7" y="118.9">GND</text>
<text x="191.6" y="118.9">GND</text>
<text x="48.2" y="123.8">3V3</text>
<text x="77.9" y="123.8">3V3</text>
<text x="110" y="124.2">R21</text>
<text x="117.7" y="124.2">1k</text>
<text x="126.3" y="123.4" transform="rotate(-90 126.3 123.4)">5.6k</text>
<text x="202.4" y="121.3" transform="rotate(-90 202.4 121.3)">4.7k</text>
<text x="218.9" y="123.8">GND</text>
<text x="237.9" y="123.6" transform="rotate(-90 237.9 123.6)">R26</text>
<text x="90.2" y="131.6">R10</text>
<text x="97.8" y="131.6">1k</text>
<text x="110" y="126.7">R16</text>
<text x="117.7" y="126.7">1k</text>
<text x="210.6" y="126.1" transform="rotate(-90 210.6 126.1)">R30</text>
<text x="237.9" y="130.9" transform="rotate(-90 237.9 130.9)">330</text>
<text x="45.3" y="134.3">C27</text>
<text x="55.3" y="134.2">C26</text>
<text x="113.6" y="133.8" transform="rotate(-90 113.6 133.8)">GND</text>
<text x="210.6" y="133.3" transform="rotate(-90 210.6 133.3)">47k</text>
<text x="217.7" y="136.3" transform="rotate(-90 217.7 136.3)">GND</text>
<text x="223" y="136" transform="rotate(-90 223 136)">R28</text>
<text x="45.3" y="138.6">10u</text>
<text x="55.3" y="138.7">100n</text>
<text x="118.5" y="138.4" transform="rotate(-90 118.5 138.4)">3V3</text>
<text x="174.7" y="141.5">4.7k</text>
<text x="181.9" y="141.5">R35</text>
<text x="201.5" y="141.2">GND</text>
<text x="223" y="143.3" transform="rotate(-90 223 143.3)">47k</text>
<text x="47.8" y="146.1">GND</text>
<text x="80" y="148.6">GND</text>
<text x="99.9" y="148.6">4.7u</text>
<text x="99.9" y="144.1">C24</text>
<text x="107.4" y="148.6">100n</text>
<text x="107.4" y="144.1">C23</text>
<text x="177.2" y="148.2">R39</text>
<text x="184.6" y="146.5">1k</text>
<text x="192" y="145.7">R37</text>
<text x="199.6" y="145.7">47k</text>
<text x="97.4" y="153.5">GND</text>
<text x="104.8" y="153.5">GND</text>
<text x="175.9" y="155.9" transform="rotate(-90 175.9 155.9)">R38</text>
<text x="175.9" y="150.7" transform="rotate(-90 175.9 150.7)">5.6k</text>
<text x="230.5" y="150.9" transform="rotate(-90 230.5 150.9)">R27</text>
<text x="142" y="161">GND</text>
<text x="192.2" y="158.1">10k</text>
<text x="199.3" y="158.9">R36</text>
<text x="230.5" y="158.1" transform="rotate(-90 230.5 158.1)">4.7k</text>
<text x="132.5" y="166.3">47k</text>
<text x="139.8" y="166.3">R25</text>
<text x="154.8" y="165.9">3V3</text>
<text x="171.8" y="163.5">GND</text>
<text x="192" y="166">3V3</text>
<text x="120.1" y="173.8">4.7k</text>
<text x="127.4" y="173.8">R24</text>
<text x="144.9" y="178.7">330</text>
<text x="152.2" y="178.7">R23</text>
</g>
</svg>
